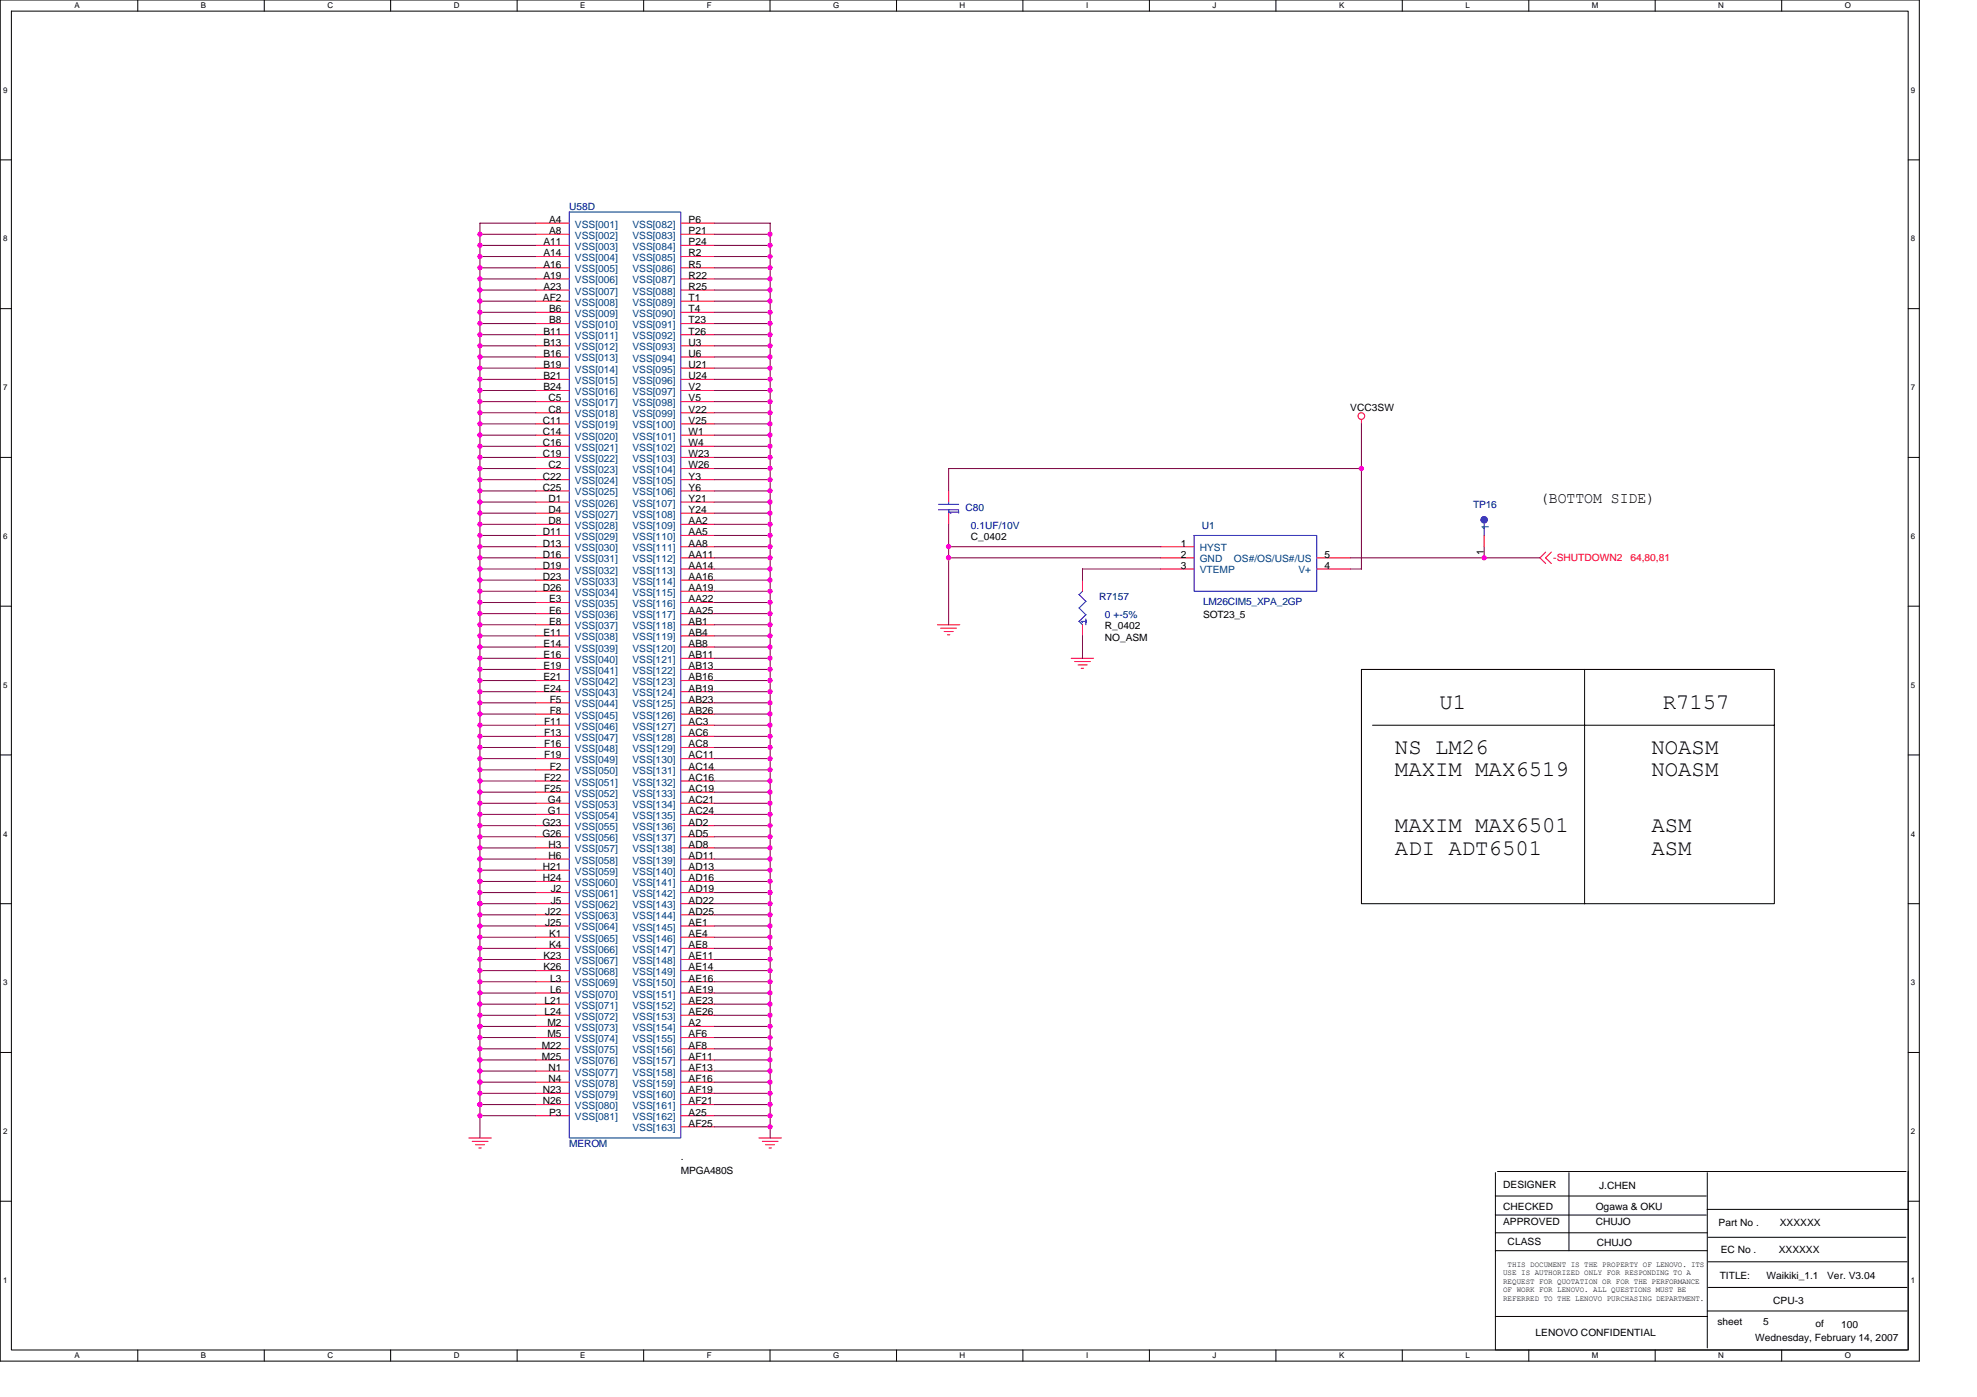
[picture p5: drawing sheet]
<svg xmlns="http://www.w3.org/2000/svg" width="297mm" height="210mm" viewBox="0 0 297 210" stroke-linecap="round" stroke-linejoin="round" font-family="sans-serif">
<path d="M0 0h288.4v204.5h-288.4zM1.7 1.7h285v201.1h-285z" fill="none" stroke="#000" stroke-width=".15"/>
<g fill="#fff">
<path d="M11.2 .2h.8v1.3h-.8z"/>
<path d="M11.2 203h.8v1.4h-.8z"/>
</g>
<path d="M20.7 0v1.7M20.7 202.8v1.7" fill="none" stroke="#000" stroke-width=".15"/>
<g fill="#fff">
<path d="M30.2 .2h.8v1.3h-.8z"/>
<path d="M30.2 203h.8v1.4h-.8z"/>
</g>
<path d="M39.7 0v1.7M39.7 202.8v1.7" fill="none" stroke="#000" stroke-width=".15"/>
<g fill="#fff">
<path d="M49.2 .2h.8v1.3h-.8z"/>
<path d="M49.2 203h.8v1.4h-.8z"/>
</g>
<path d="M58.7 0v1.7M58.7 202.8v1.7" fill="none" stroke="#000" stroke-width=".15"/>
<g fill="#fff">
<path d="M68.2 .2h.8v1.3h-.8z"/>
<path d="M68.2 203h.8v1.4h-.8z"/>
</g>
<path d="M77.7 0v1.7M77.7 202.8v1.7" fill="none" stroke="#000" stroke-width=".15"/>
<g fill="#fff">
<path d="M87.2 .2h.8v1.3h-.8z"/>
<path d="M87.2 203h.8v1.4h-.8z"/>
</g>
<path d="M96.7 0v1.7M96.7 202.8v1.7" fill="none" stroke="#000" stroke-width=".15"/>
<g fill="#fff">
<path d="M106.2 .2h.7v1.3h-.7z"/>
<path d="M106.2 203h.7v1.4h-.7z"/>
</g>
<path d="M115.7 0v1.7M115.7 202.8v1.7" fill="none" stroke="#000" stroke-width=".15"/>
<g fill="#fff">
<path d="M125.2 .2h.9v1.3h-.9z"/>
<path d="M125.2 203h.9v1.4h-.9z"/>
</g>
<path d="M134.7 0v1.7M134.7 202.8v1.7" fill="none" stroke="#000" stroke-width=".15"/>
<g fill="#fff">
<path d="M144.2 .2h.8v1.3h-.8z"/>
<path d="M144.2 203h.8v1.4h-.8z"/>
</g>
<path d="M153.7 0v1.7M153.7 202.8v1.7" fill="none" stroke="#000" stroke-width=".15"/>
<g fill="#fff">
<path d="M163.2 .2h.3v1.3h-.3z"/>
<path d="M163.2 203h.3v1.4h-.3z"/>
</g>
<path d="M172.7 0v1.7M172.7 202.8v1.7" fill="none" stroke="#000" stroke-width=".15"/>
<g fill="#fff">
<path d="M182.2 .2h.6v1.3h-.6z"/>
<path d="M182.2 203h.6v1.4h-.6z"/>
</g>
<path d="M191.7 0v1.7M191.7 202.8v1.7" fill="none" stroke="#000" stroke-width=".15"/>
<g fill="#fff">
<path d="M201.2 .2h.8v1.3h-.8z"/>
<path d="M201.2 203h.8v1.4h-.8z"/>
</g>
<path d="M210.7 0v1.7M210.7 202.8v1.7" fill="none" stroke="#000" stroke-width=".15"/>
<g fill="#fff">
<path d="M220.2 .2h.6v1.3h-.6z"/>
<path d="M220.2 203h.6v1.4h-.6z"/>
</g>
<path d="M229.7 0v1.7M229.7 202.8v1.7" fill="none" stroke="#000" stroke-width=".15"/>
<g fill="#fff">
<path d="M239.2 .2h.9v1.3h-.9z"/>
<path d="M239.2 203h.9v1.4h-.9z"/>
</g>
<path d="M248.7 0v1.7M248.7 202.8v1.7" fill="none" stroke="#000" stroke-width=".15"/>
<g fill="#fff">
<path d="M258.2 .2h.8v1.3h-.8z"/>
<path d="M258.2 203h.8v1.4h-.8z"/>
</g>
<path d="M267.7 0v1.7M267.7 202.8v1.7" fill="none" stroke="#000" stroke-width=".15"/>
<g fill="#fff">
<path d="M277.2 .2h.9v1.3h-.9z"/>
<path d="M277.2 203h.9v1.4h-.9z"/>
<path d="M.5 12.8h.6v1.4h-.6z"/>
<path d="M287.1 12.8h.7v1.4h-.7z"/>
<path d="M.5 35.2h.6v1.3h-.6z"/>
<path d="M287.1 35.2h.7v1.3h-.7z"/>
</g>
<path d="M0 24h1.7M286.7 24h1.7" fill="none" stroke="#000" stroke-width=".15"/>
<g fill="#fff">
<path d="M.5 57.6h.6v1.3h-.6z"/>
<path d="M287.1 57.6h.7v1.3h-.7z"/>
</g>
<path d="M0 46.4h1.7M286.7 46.4h1.7" fill="none" stroke="#000" stroke-width=".15"/>
<g fill="#fff">
<path d="M.5 79.9h.6v1.3h-.6z"/>
<path d="M287.1 79.9h.7v1.3h-.7z"/>
</g>
<path d="M0 68.7h1.7M286.7 68.7h1.7" fill="none" stroke="#000" stroke-width=".15"/>
<g fill="#fff">
<path d="M.5 102.3h.6v1.3h-.6z"/>
<path d="M287.1 102.3h.7v1.3h-.7z"/>
</g>
<path d="M0 91.1h1.7M286.7 91.1h1.7" fill="none" stroke="#000" stroke-width=".15"/>
<g fill="#fff">
<path d="M.5 124.6h.6v1.3h-.6z"/>
<path d="M287.1 124.6h.7v1.3h-.7z"/>
</g>
<path d="M0 113.4h1.7M286.7 113.4h1.7" fill="none" stroke="#000" stroke-width=".15"/>
<g fill="#fff">
<path d="M.5 147h.6v1.3h-.6z"/>
<path d="M287.1 147h.7v1.3h-.7z"/>
</g>
<path d="M0 135.8h1.7M286.7 135.8h1.7" fill="none" stroke="#000" stroke-width=".15"/>
<g fill="#fff">
<path d="M.5 169.3h.6v1.3h-.6z"/>
<path d="M287.1 169.3h.7v1.3h-.7z"/>
</g>
<path d="M0 158.1h1.7M286.7 158.1h1.7" fill="none" stroke="#000" stroke-width=".15"/>
<g fill="#fff">
<path d="M.5 191.7h.6v1.3h-.6z"/>
<path d="M287.1 191.7h.7v1.3h-.7z"/>
</g>
<g fill="none" stroke="#000" stroke-width=".15">
<path d="M204.6 100.6h62v35.2h-62zM206.2 109h60.4M238.1 100.6v35.2M224.7 179.7h31.7M224.7 176.2v26.7M225 176h61.4M235.7 176.2v11.7M256.5 176.2v26.3M286.7 176v26.8M0 180.5h1.7M224.7 182.6h31.7M224.7 185.2h31.8"/>
<path d="M224.7 187.9h31.8M224.7 197.8h31.8M256.5 181.7h30.2M256.5 197h30.1M256.7 189.6h29.8M256.7 185.9h29.7M256.7 193.4h29.8M286.7 180.5h1.7M224.8 202.8h61.7"/>
</g>
<g fill="none" stroke="#f00" stroke-width=".15">
<path d="M80.5 33.5h5M80.5 35.2h5M80.5 36.9h5M80.5 38.5h5M102.3 33.5h5M102.3 35.2h5M102.3 36.9h5M102.3 38.5h5M80.5 40.2h5M80.5 41.9h5M80.5 43.6h5M80.5 45.3h5"/>
<path d="M80.5 46.9h5M80.5 48.6h5M80.5 50.3h5M80.5 52h5M80.5 53.6h5M80.5 55.3h5M80.5 57h5M80.5 58.7h5M102.3 40.2h5M102.3 41.9h5M102.3 43.6h5M102.3 45.3h5"/>
<path d="M102.3 46.9h5M102.3 48.6h5M102.3 50.3h5M102.3 52h5M102.3 53.6h5M102.3 55.3h5M102.3 57h5M102.3 58.7h5M80.5 60.3h5M80.5 62h5M80.5 63.7h5M80.5 65.4h5"/>
<path d="M80.5 67.1h5M80.5 68.7h5M80.5 70.4h5M80.5 72.1h5M80.5 73.8h5M80.5 75.4h5M80.5 77.1h5M80.5 78.8h5M102.3 60.3h5M102.3 62h5M102.3 63.7h5M102.3 65.4h5"/>
<path d="M102.3 67.1h5M102.3 68.7h5M102.3 70.4h5M102.3 72.1h5M102.3 73.8h5M102.3 75.4h5M102.3 77.1h5M102.3 78.8h5M142.5 73.8v1.6M142.5 77.1v1.7M204.6 63v.7M80.5 98.9h5"/>
<path d="M80.5 93.9h5M80.5 80.5h5M80.5 82.1h5M80.5 83.8h5M80.5 85.5h5M80.5 87.2h5M80.5 88.8h5M80.5 90.5h5M80.5 92.2h5M80.5 95.5h5M80.5 97.2h5M102.3 98.9h5"/>
<path d="M102.3 93.9h5M102.3 80.5h5M102.3 82.1h5M102.3 83.8h5M102.3 85.5h5M102.3 87.2h5M102.3 88.8h5M102.3 90.5h5M102.3 92.2h5M102.3 95.5h5M102.3 97.2h5M140.8 93.9h3.4"/>
<path d="M141.3 94.4h2.4M141.9 94.9h1.3M142.3 95.4h.4M160.9 98.9h3.4M161.5 99.4h2.3M162 99.9h1.3M162.6 87.2v1.6M162.6 93.9v1.6M174.4 82.1h5M174.4 83.8h5M174.4 85.5h5M197.8 83.8h5.1"/>
<path d="M197.8 85.5h5.1M223 80.5v1.6M232.2 83l-.8 .8 .8 .9M233.1 83l-.9 .8 .9 .9M80.5 100.6h5M80.5 102.3h5M80.5 103.9h5M80.5 105.6h5M80.5 107.3h5M80.5 109h5M80.5 110.6h5M80.5 112.3h5"/>
<path d="M80.5 114h5M80.5 115.7h5M80.5 117.3h5M80.5 119h5M102.3 100.6h5M102.3 102.3h5M102.3 103.9h5M102.3 105.6h5M102.3 107.3h5M102.3 109h5M102.3 110.6h5M102.3 112.3h5"/>
<path d="M102.3 114h5M102.3 115.7h5M102.3 117.3h5M102.3 119h5M162.5 100.4h.3M80.5 120.7h5M80.5 122.4h5M80.5 124.1h5M80.5 125.7h5M80.5 127.4h5M80.5 129.1h5M80.5 130.7h5"/>
<path d="M80.5 132.4h5M80.5 134.1h5M80.5 135.8h5M80.5 137.5h5M80.5 139.1h5M102.3 120.7h5M102.3 122.4h5M102.3 124.1h5M102.3 125.7h5M102.3 127.4h5M102.3 129.1h5M102.3 130.7h5"/>
<path d="M102.3 132.4h5M102.3 134.1h5M102.3 135.8h5M102.3 137.5h5M102.3 139.1h5M80.5 144.2h5M80.5 140.8h5M80.5 142.5h5M80.5 145.8h5M80.5 147.5h5M80.5 149.2h5M80.5 150.9h5"/>
<path d="M80.5 152.5h5M80.5 154.2h5M80.5 155.9h5M80.5 157.6h5M80.5 159.3h5M102.3 144.2h5M102.3 140.8h5M102.3 142.5h5M102.3 145.8h5M102.3 147.5h5M102.3 149.2h5M102.3 150.9h5"/>
<path d="M102.3 152.5h5M102.3 154.2h5M102.3 155.9h5M102.3 157.6h5M102.3 159.3h5M70.4 171h3.4M70.9 171.5h2.4M71.4 172h1.4M71.9 172.5h.4M80.5 160.9h5M80.5 162.6h5M80.5 164.3h5"/>
<path d="M80.5 166h5M80.5 167.6h5M102.3 160.9h5M102.3 162.6h5M102.3 164.3h5M102.3 166h5M102.3 167.6h5M102.3 169.3h5M114 171h3.4M114.5 171.5h2.4M115 172h1.4M115.5 172.5h.4"/>
<circle cx="204.5" cy="62.5" r=".5"/>
</g>
<g fill="none" stroke="#00f" stroke-width=".15">
<path d="M85.5 31.9h16.8v139.1h-16.8zM141 75.8h3M141 76.6h3M142.5 76.9h1.5M142.5 75.4v.4M142.5 76.6v.5M142.5 76.9l.4 .2M144 76.8v.3M223 78.8v1.7M162.1 89.3l1 1.1M162.1 93.3l.5 .6M162.7 88.8l-.6 .5"/>
<path d="M163.1 93.4h-.6l.2 .2M163.1 93v.9M163.2 92.4l-1.1 1M163.2 90.3l-1.1 1 1 1.1M179.4 80.5h18.4v8.3h-18.4z"/>
</g>
<circle cx="223" cy="78.1" r=".49" fill="#00f" stroke="#00f" stroke-width=".15"/>
<g fill="none" stroke="#800040" stroke-width=".15">
<path d="M72.1 36.9h8.4M72.1 35.2h8.4M72.1 38.5h8.4M80.5 33.5h-8.4v137.5M107.3 33.5h8.4v137.5M107.3 36.9h8.4M107.3 35.2h8.4M107.3 38.5h8.4M72.1 53.6h8.4M72.1 52h8.4M72.1 58.7h8.4M72.1 50.3h8.4"/>
<path d="M72.1 40.2h8.4M72.1 43.6h8.4M72.1 41.9h8.4M72.1 45.3h8.4M72.1 46.9h8.4M72.1 55.3h8.4M72.1 48.6h8.4M72.1 57h8.4M107.3 53.6h8.4M107.3 52h8.4M107.3 58.7h8.4M107.3 50.3h8.4"/>
<path d="M107.3 40.2h8.4M107.3 43.6h8.4M107.3 41.9h8.4M107.3 45.3h8.4M107.3 46.9h8.4M107.3 55.3h8.4M107.3 48.6h8.4M107.3 57h8.4M72.1 65.4h8.4M72.1 68.7h8.4M72.1 77.1h8.4M72.1 70.4h8.4"/>
<path d="M72.1 63.7h8.4M72.1 60.3h8.4M72.1 62h8.4M72.1 73.8h8.4M72.1 72.1h8.4M72.1 78.8h8.4M72.1 67.1h8.4M72.1 75.4h8.4M107.3 65.4h8.4M107.3 68.7h8.4M107.3 77.1h8.4M107.3 70.4h8.4"/>
<path d="M107.3 63.7h8.4M107.3 60.3h8.4M107.3 62h8.4M107.3 73.8h8.4M107.3 72.1h8.4M107.3 78.8h8.4M107.3 67.1h8.4M107.3 75.4h8.4M142.5 78.8v15.1M204.6 63.7v21.8M204.6 70.4h-62.1v3.4M72.1 93.9h8.4"/>
<path d="M72.1 92.2h8.4M72.1 85.5h8.4M72.1 98.9h8.4M72.1 95.5h8.4M72.1 88.8h8.4M72.1 97.2h8.4M72.1 90.5h8.4M72.1 87.2h8.4M72.1 80.5h8.4M72.1 82.1h8.4M72.1 83.8h8.4M107.3 93.9h8.4"/>
<path d="M107.3 92.2h8.4M107.3 85.5h8.4M107.3 98.9h8.4M107.3 95.5h8.4M107.3 88.8h8.4M107.3 97.2h8.4M107.3 90.5h8.4M107.3 87.2h8.4M107.3 80.5h8.4M107.3 82.1h8.4M107.3 83.8h8.4M142.5 82.1h31.9"/>
<path d="M142.5 83.8h31.9M162.6 85.5h11.8M162.6 85.5v1.7M162.6 95.5v3.4M202.9 85.5h1.7M202.9 83.8h28.5M223 82.1v1.7M72.1 100.6h8.4M72.1 119h8.4M72.1 103.9h8.4M72.1 112.3h8.4M72.1 102.3h8.4"/>
<path d="M72.1 109h8.4M72.1 110.6h8.4M72.1 114h8.4M72.1 105.6h8.4M72.1 107.3h8.4M72.1 117.3h8.4M72.1 115.7h8.4M107.3 100.6h8.4M107.3 119h8.4M107.3 103.9h8.4M107.3 112.3h8.4M107.3 102.3h8.4"/>
<path d="M107.3 109h8.4M107.3 110.6h8.4M107.3 114h8.4M107.3 105.6h8.4M107.3 107.3h8.4M107.3 117.3h8.4M107.3 115.7h8.4M72.1 137.5h8.4M72.1 120.7h8.4M72.1 134.1h8.4M72.1 129.1h8.4M72.1 139.1h8.4"/>
<path d="M72.1 132.4h8.4M72.1 130.7h8.4M72.1 127.4h8.4M72.1 125.7h8.4M72.1 124.1h8.4M72.1 135.8h8.4M72.1 122.4h8.4M107.3 137.5h8.4M107.3 120.7h8.4M107.3 134.1h8.4M107.3 129.1h8.4M107.3 139.1h8.4"/>
<path d="M107.3 132.4h8.4M107.3 130.7h8.4M107.3 127.4h8.4M107.3 125.7h8.4M107.3 124.1h8.4M107.3 135.8h8.4M107.3 122.4h8.4M72.1 147.5h8.4M72.1 152.5h8.4M72.1 157.6h8.4M72.1 142.5h8.4M72.1 149.2h8.4"/>
<path d="M72.1 155.9h8.4M72.1 140.8h8.4M72.1 144.2h8.4M72.1 145.8h8.4M72.1 150.9h8.4M72.1 159.3h8.4M72.1 154.2h8.4M107.3 147.5h8.4M107.3 152.5h8.4M107.3 157.6h8.4M107.3 142.5h8.4M107.3 149.2h8.4"/>
<path d="M107.3 155.9h8.4M107.3 140.8h8.4M107.3 144.2h8.4M107.3 145.8h8.4M107.3 150.9h8.4M107.3 159.3h8.4M107.3 154.2h8.4M72.1 166h8.4M72.1 160.9h8.4M72.1 162.6h8.4M72.1 167.6h8.4M72.1 164.3h8.4"/>
<path d="M107.3 166h8.4M107.3 160.9h8.4M107.3 162.6h8.4M107.3 167.6h8.4M107.3 164.3h8.4M107.3 169.3h8.4"/>
</g>
<g fill="#f0f" stroke="#f0f" stroke-width=".15">
<circle cx="115.7" cy="98.9" r=".32"/>
<circle cx="72.1" cy="102.2" r=".32"/>
<circle cx="115.7" cy="147.5" r=".32"/>
<circle cx="115.7" cy="110.6" r=".32"/>
<circle cx="72.1" cy="58.7" r=".32"/>
<circle cx="72.1" cy="105.6" r=".32"/>
<circle cx="72.1" cy="150.9" r=".32"/>
<circle cx="72.1" cy="110.6" r=".32"/>
<circle cx="72.1" cy="107.3" r=".32"/>
<circle cx="72.1" cy="139.1" r=".32"/>
<circle cx="72.1" cy="124" r=".32"/>
<circle cx="115.7" cy="107.3" r=".32"/>
<circle cx="72.1" cy="145.8" r=".32"/>
<circle cx="72.1" cy="78.8" r=".32"/>
<circle cx="72.1" cy="60.3" r=".32"/>
<circle cx="72.1" cy="97.2" r=".32"/>
<circle cx="115.7" cy="45.2" r=".32"/>
<circle cx="115.7" cy="52" r=".32"/>
<circle cx="115.7" cy="63.7" r=".32"/>
<circle cx="115.7" cy="120.7" r=".32"/>
<circle cx="115.7" cy="142.5" r=".32"/>
<circle cx="72.1" cy="134.1" r=".32"/>
<circle cx="115.7" cy="85.5" r=".32"/>
<circle cx="72.1" cy="164.3" r=".32"/>
<circle cx="72.1" cy="165.9" r=".32"/>
<circle cx="115.7" cy="112.3" r=".32"/>
<circle cx="72.1" cy="93.9" r=".32"/>
<circle cx="115.7" cy="43.6" r=".32"/>
<circle cx="72.1" cy="130.7" r=".32"/>
<circle cx="72.1" cy="75.4" r=".32"/>
<circle cx="72.1" cy="43.6" r=".32"/>
<circle cx="72.1" cy="83.8" r=".32"/>
<circle cx="115.7" cy="132.4" r=".32"/>
<circle cx="72.1" cy="50.3" r=".32"/>
<circle cx="72.1" cy="132.4" r=".32"/>
<circle cx="115.7" cy="102.2" r=".32"/>
<circle cx="72.1" cy="70.4" r=".32"/>
<circle cx="115.7" cy="149.2" r=".32"/>
<circle cx="115.7" cy="119" r=".32"/>
<circle cx="72.1" cy="149.2" r=".32"/>
<circle cx="115.7" cy="50.3" r=".32"/>
<circle cx="115.7" cy="130.7" r=".32"/>
<circle cx="115.7" cy="93.9" r=".32"/>
<circle cx="115.7" cy="154.2" r=".32"/>
<circle cx="115.7" cy="167.6" r=".32"/>
<circle cx="72.1" cy="103.9" r=".32"/>
<circle cx="115.7" cy="90.5" r=".32"/>
<circle cx="115.7" cy="127.4" r=".32"/>
<circle cx="72.1" cy="167.6" r=".32"/>
<circle cx="115.7" cy="92.2" r=".32"/>
<circle cx="72.1" cy="135.8" r=".32"/>
<circle cx="72.1" cy="92.2" r=".32"/>
<circle cx="72.1" cy="100.6" r=".32"/>
<circle cx="115.7" cy="72.1" r=".32"/>
<circle cx="72.1" cy="112.3" r=".32"/>
<circle cx="115.7" cy="70.4" r=".32"/>
<circle cx="115.7" cy="105.6" r=".32"/>
<circle cx="72.1" cy="115.7" r=".32"/>
<circle cx="72.1" cy="35.2" r=".32"/>
<circle cx="115.7" cy="73.7" r=".32"/>
<circle cx="72.1" cy="162.6" r=".32"/>
<circle cx="72.1" cy="109" r=".32"/>
<circle cx="72.1" cy="48.6" r=".32"/>
<circle cx="72.1" cy="63.7" r=".32"/>
<circle cx="72.1" cy="53.6" r=".32"/>
<circle cx="72.1" cy="147.5" r=".32"/>
<circle cx="115.7" cy="139.1" r=".32"/>
<circle cx="115.7" cy="155.9" r=".32"/>
<circle cx="115.7" cy="55.3" r=".32"/>
<circle cx="115.7" cy="124" r=".32"/>
<circle cx="115.7" cy="68.7" r=".32"/>
<circle cx="115.7" cy="160.9" r=".32"/>
<circle cx="115.7" cy="157.6" r=".32"/>
<circle cx="72.1" cy="80.5" r=".32"/>
<circle cx="115.7" cy="46.9" r=".32"/>
<circle cx="115.7" cy="48.6" r=".32"/>
<circle cx="72.1" cy="119" r=".32"/>
<circle cx="115.7" cy="150.9" r=".32"/>
<circle cx="72.1" cy="68.7" r=".32"/>
<circle cx="72.1" cy="117.3" r=".32"/>
<circle cx="72.1" cy="114" r=".32"/>
<circle cx="115.7" cy="58.7" r=".32"/>
<circle cx="72.1" cy="152.5" r=".32"/>
<circle cx="72.1" cy="73.7" r=".32"/>
<circle cx="72.1" cy="157.6" r=".32"/>
<circle cx="115.7" cy="152.5" r=".32"/>
<circle cx="72.1" cy="52" r=".32"/>
<circle cx="115.7" cy="62" r=".32"/>
<circle cx="72.1" cy="77.1" r=".32"/>
<circle cx="72.1" cy="137.4" r=".32"/>
<circle cx="72.1" cy="144.2" r=".32"/>
<circle cx="115.7" cy="137.4" r=".32"/>
<circle cx="115.7" cy="162.6" r=".32"/>
<circle cx="115.7" cy="87.2" r=".32"/>
<circle cx="115.7" cy="36.9" r=".32"/>
<circle cx="115.7" cy="78.8" r=".32"/>
<circle cx="115.7" cy="164.3" r=".32"/>
<circle cx="115.7" cy="97.2" r=".32"/>
<circle cx="115.7" cy="57" r=".32"/>
<circle cx="115.7" cy="144.2" r=".32"/>
<circle cx="72.1" cy="82.1" r=".32"/>
<circle cx="72.1" cy="120.7" r=".32"/>
<circle cx="115.7" cy="67" r=".32"/>
<circle cx="72.1" cy="88.8" r=".32"/>
<circle cx="72.1" cy="122.4" r=".32"/>
<circle cx="115.7" cy="53.6" r=".32"/>
<circle cx="115.7" cy="145.8" r=".32"/>
<circle cx="115.7" cy="125.7" r=".32"/>
<circle cx="115.7" cy="80.5" r=".32"/>
<circle cx="115.7" cy="41.9" r=".32"/>
<circle cx="115.7" cy="88.8" r=".32"/>
<circle cx="115.7" cy="134.1" r=".32"/>
<circle cx="72.1" cy="46.9" r=".32"/>
<circle cx="72.1" cy="65.4" r=".32"/>
<circle cx="115.7" cy="129.1" r=".32"/>
<circle cx="72.1" cy="125.7" r=".32"/>
<circle cx="72.1" cy="127.4" r=".32"/>
<circle cx="115.7" cy="103.9" r=".32"/>
<circle cx="115.7" cy="83.8" r=".32"/>
<circle cx="72.1" cy="55.3" r=".32"/>
<circle cx="115.7" cy="77.1" r=".32"/>
<circle cx="115.7" cy="100.6" r=".32"/>
<circle cx="115.7" cy="75.4" r=".32"/>
<circle cx="115.7" cy="95.5" r=".32"/>
<circle cx="72.1" cy="87.2" r=".32"/>
<circle cx="72.1" cy="57" r=".32"/>
<circle cx="72.1" cy="67" r=".32"/>
<circle cx="115.7" cy="82.1" r=".32"/>
<circle cx="115.7" cy="165.9" r=".32"/>
<circle cx="72.1" cy="38.5" r=".32"/>
<circle cx="72.1" cy="72.1" r=".32"/>
<circle cx="72.1" cy="159.2" r=".32"/>
<circle cx="115.7" cy="135.8" r=".32"/>
<circle cx="115.7" cy="115.7" r=".32"/>
<circle cx="72.1" cy="154.2" r=".32"/>
<circle cx="115.7" cy="169.3" r=".32"/>
<circle cx="72.1" cy="62" r=".32"/>
<circle cx="72.1" cy="45.2" r=".32"/>
<circle cx="72.1" cy="95.5" r=".32"/>
<circle cx="72.1" cy="160.9" r=".32"/>
<circle cx="72.1" cy="98.9" r=".32"/>
<circle cx="72.1" cy="36.9" r=".32"/>
<circle cx="115.7" cy="109" r=".32"/>
<circle cx="115.7" cy="117.3" r=".32"/>
<circle cx="115.7" cy="40.2" r=".32"/>
<circle cx="72.1" cy="90.5" r=".32"/>
<circle cx="115.7" cy="122.4" r=".32"/>
<circle cx="115.7" cy="140.8" r=".32"/>
<circle cx="72.1" cy="155.9" r=".32"/>
<circle cx="72.1" cy="85.5" r=".32"/>
<circle cx="115.7" cy="35.2" r=".32"/>
<circle cx="72.1" cy="129.1" r=".32"/>
<circle cx="115.7" cy="159.2" r=".32"/>
<circle cx="115.7" cy="65.4" r=".32"/>
<circle cx="72.1" cy="142.5" r=".32"/>
<circle cx="72.1" cy="140.8" r=".32"/>
<circle cx="115.7" cy="60.3" r=".32"/>
<circle cx="72.1" cy="40.2" r=".32"/>
<circle cx="115.7" cy="114" r=".32"/>
<circle cx="115.7" cy="38.5" r=".32"/>
<circle cx="72.1" cy="41.9" r=".32"/>
<circle cx="142.5" cy="83.8" r=".33"/>
<circle cx="142.5" cy="82.1" r=".33"/>
<circle cx="204.5" cy="70.4" r=".33"/>
<circle cx="223" cy="83.8" r=".32"/>
</g>
<g font-size="3.3">
<text x="216.3" y="106.6">U1</text>
<text x="249.8" y="106.6">R7157</text>
<text x="209.6" y="113.3">NS LM26</text>
<text x="248.1" y="113.3">NOASM</text>
<text x="209.6" y="116.6">MAXIM MAX6519</text>
<text x="248.1" y="116.6">NOASM</text>
<text x="209.6" y="125">MAXIM MAX6501</text>
<text x="248.1" y="125">ASM</text>
<text x="209.6" y="128.4">ADI ADT6501</text>
<text x="248.1" y="128.4">ASM</text>
</g>
<text font-size="2.3" x="231.4" y="75.6">(BOTTOM SIDE)</text>
<g font-size="1.5">
<text x="82.5" y="35.2">A8</text>
<text x="82.5" y="33.5">A4</text>
<text x="103.5" y="33.5">P6</text>
<text x="103.5" y="35.2">P21</text>
<text x="81.7" y="36.9">A11</text>
<text x="81.7" y="38.5">A14</text>
<text x="81.7" y="40.2">A16</text>
<text x="81.7" y="41.9">A19</text>
<text x="103.5" y="36.9">P24</text>
<text x="103.5" y="38.5">R2</text>
<text x="103.5" y="40.2">R5</text>
<text x="103.5" y="41.9">R22</text>
<text x="81.6" y="45.2">AF2</text>
<text x="81.7" y="43.6">A23</text>
<text x="82.5" y="46.9">B6</text>
<text x="103.5" y="43.6">R25</text>
<text x="103.5" y="45.2">T1</text>
<text x="103.5" y="46.9">T4</text>
<text x="81.7" y="50.3">B11</text>
<text x="81.7" y="51.9">B13</text>
<text x="81.7" y="53.6">B16</text>
<text x="82.5" y="48.6">B8</text>
<text x="103.5" y="48.6">T23</text>
<text x="103.5" y="50.3">T26</text>
<text x="103.5" y="51.9">U3</text>
<text x="103.5" y="53.6">U6</text>
<text x="81.7" y="55.3">B19</text>
<text x="81.7" y="57">B21</text>
<text x="81.7" y="58.7">B24</text>
<text x="103.5" y="55.3">U21</text>
<text x="103.5" y="57">U24</text>
<text x="103.5" y="58.7">V2</text>
<text x="81.6" y="63.7">C11</text>
<text x="81.6" y="65.4">C14</text>
<text x="82.4" y="60.3">C5</text>
<text x="82.4" y="62">C8</text>
<text x="103.5" y="60.3">V5</text>
<text x="103.5" y="62">V22</text>
<text x="103.5" y="63.7">V25</text>
<text x="103.5" y="65.4">W1</text>
<text x="202.9" y="61.7">VCC3SW</text>
<text x="81.6" y="67">C16</text>
<text x="81.6" y="68.7">C19</text>
<text x="82.4" y="70.4">C2</text>
<text x="103.5" y="67">W4</text>
<text x="103.5" y="68.7">W23</text>
<text x="103.5" y="70.4">W26</text>
<text x="81.6" y="72.1">C22</text>
<text x="81.6" y="73.7">C25</text>
<text x="82.4" y="75.4">D1</text>
<text x="82.4" y="77.1">D4</text>
<text x="103.5" y="72.1">Y3</text>
<text x="103.5" y="75.4">Y21</text>
<text x="103.5" y="77.1">Y24</text>
<text x="103.5" y="73.7">Y6</text>
<text x="81.6" y="80.4">D11</text>
<text x="81.6" y="82.1">D13</text>
<text x="81.6" y="83.8">D16</text>
<text x="82.4" y="78.8">D8</text>
<text x="103.5" y="78.8">AA2</text>
<text x="103.5" y="80.4">AA5</text>
<text x="103.5" y="82.1">AA8</text>
<text x="103.5" y="83.8">AA11</text>
<text x="145.9" y="81.2">C_0402</text>
<text x="177.4" y="82.1">1</text>
<text x="177.4" y="83.8">2</text>
<text x="199" y="83.8">5</text>
<text x="223" y="83.4" transform="rotate(-90 223 83.4)">1</text>
<text x="81.6" y="85.5">D19</text>
<text x="81.6" y="87.1">D23</text>
<text x="81.6" y="88.8">D26</text>
<text x="103.5" y="85.5">AA14</text>
<text x="103.5" y="87.1">AA16</text>
<text x="103.5" y="88.8">AA19</text>
<text x="177.4" y="85.5">3</text>
<text x="199" y="85.5">4</text>
<text x="81.7" y="95.5">E11</text>
<text x="82.5" y="90.5">E3</text>
<text x="82.5" y="92.2">E6</text>
<text x="82.5" y="93.9">E8</text>
<text x="103.5" y="90.5">AA22</text>
<text x="103.5" y="92.2">AA25</text>
<text x="103.5" y="93.9">AB1</text>
<text x="103.5" y="95.5">AB4</text>
<text x="166" y="94.6">R_0402</text>
<text x="180.8" y="92.9">SOT23_5</text>
<text x="81.7" y="97.2">E14</text>
<text x="81.7" y="98.9">E16</text>
<text x="81.7" y="100.6">E19</text>
<text x="103.5" y="97.2">AB8</text>
<text x="103.5" y="98.9">AB11</text>
<text x="103.5" y="100.6">AB13</text>
<text x="166" y="96.2">NO_ASM</text>
<text x="81.7" y="102.2">E21</text>
<text x="81.7" y="103.9">E24</text>
<text x="82.6" y="105.6">F5</text>
<text x="82.6" y="107.3">F8</text>
<text x="103.5" y="102.2">AB16</text>
<text x="103.5" y="103.9">AB19</text>
<text x="103.5" y="105.6">AB23</text>
<text x="103.5" y="107.3">AB26</text>
<text x="81.7" y="108.9">F11</text>
<text x="81.7" y="110.6">F13</text>
<text x="81.7" y="112.3">F16</text>
<text x="81.7" y="114">F19</text>
<text x="103.5" y="108.9">AC3</text>
<text x="103.5" y="110.6">AC6</text>
<text x="103.5" y="112.3">AC8</text>
<text x="103.5" y="114">AC11</text>
<text x="81.7" y="117.3">F22</text>
<text x="81.7" y="119">F25</text>
<text x="82.6" y="115.7">F2</text>
<text x="103.5" y="115.7">AC14</text>
<text x="103.5" y="117.3">AC16</text>
<text x="103.5" y="119">AC19</text>
<text x="81.5" y="124">G23</text>
<text x="81.5" y="125.7">G26</text>
<text x="82.3" y="120.7">G4</text>
<text x="82.3" y="122.3">G1</text>
<text x="103.5" y="120.7">AC21</text>
<text x="103.5" y="122.3">AC24</text>
<text x="103.5" y="124">AD2</text>
<text x="103.5" y="125.7">AD5</text>
<text x="81.6" y="130.7">H21</text>
<text x="82.4" y="127.4">H3</text>
<text x="82.4" y="129.1">H6</text>
<text x="103.5" y="127.4">AD8</text>
<text x="103.5" y="129.1">AD11</text>
<text x="103.5" y="130.7">AD13</text>
<text x="81.6" y="132.4">H24</text>
<text x="81.9" y="137.4">J22</text>
<text x="82.8" y="134.1">J2</text>
<text x="82.8" y="135.8">J5</text>
<text x="103.5" y="132.4">AD16</text>
<text x="103.5" y="134.1">AD19</text>
<text x="103.5" y="135.8">AD22</text>
<text x="103.5" y="137.4">AD25</text>
<text x="81.9" y="139.1">J25</text>
<text x="82.5" y="140.8">K1</text>
<text x="82.5" y="142.5">K4</text>
<text x="103.5" y="139.1">AE1</text>
<text x="103.5" y="140.8">AE4</text>
<text x="103.5" y="142.5">AE8</text>
<text x="81.7" y="144.1">K23</text>
<text x="81.7" y="145.8">K26</text>
<text x="82.7" y="147.5">L3</text>
<text x="82.7" y="149.2">L6</text>
<text x="103.5" y="144.1">AE11</text>
<text x="103.5" y="149.2">AE19</text>
<text x="103.5" y="145.8">AE14</text>
<text x="103.5" y="147.5">AE16</text>
<text x="81.8" y="150.9">L21</text>
<text x="81.8" y="152.5">L24</text>
<text x="82.3" y="154.2">M2</text>
<text x="82.3" y="155.9">M5</text>
<text x="103.5" y="155.9">AF6</text>
<text x="103.5" y="154.2">A2</text>
<text x="103.5" y="152.5">AE26</text>
<text x="103.5" y="150.9">AE23</text>
<text x="81.4" y="157.6">M22</text>
<text x="81.4" y="159.2">M25</text>
<text x="82.4" y="160.9">N1</text>
<text x="103.5" y="160.9">AF13</text>
<text x="103.5" y="159.2">AF11</text>
<text x="103.5" y="157.6">AF8</text>
<text x="81.6" y="164.3">N23</text>
<text x="81.6" y="165.9">N26</text>
<text x="82.4" y="162.6">N4</text>
<text x="82.5" y="167.6">P3</text>
<text x="103.5" y="167.6">A25</text>
<text x="103.5" y="165.9">AF21</text>
<text x="103.5" y="164.3">AF19</text>
<text x="103.5" y="162.6">AF16</text>
<text x="103.5" y="169.3">AF25</text>
<text x="102.3" y="174.3">.</text>
<text x="102.3" y="176.4">MPGA480S</text>
<text x="225.8" y="178.5">DESIGNER</text>
<text x="240.3" y="178.7">J.CHEN</text>
<text x="225.8" y="181.7">CHECKED</text>
<text x="225.8" y="184.1">APPROVED</text>
<text x="239.8" y="181.7">Ogawa &amp; OKU</text>
<text x="239.8" y="184.1">CHUJO</text>
<text x="258.2" y="184.3">Part No .</text>
<text x="267.4" y="184.3">XXXXXX</text>
<text x="226.5" y="187.1">CLASS</text>
<text x="239.9" y="187.3">CHUJO</text>
<text x="258.5" y="188.3">EC No .</text>
<text x="267.2" y="188.3">XXXXXX</text>
<text x="258.4" y="192.1">TITLE:</text>
<text x="265.4" y="192.1">Waikiki_1.1</text>
<text x="266.4" y="196">CPU-3</text>
<text x="274.5" y="192.1">Ver. V3.04</text>
<text x="230.7" y="200.7">LENOVO CONFIDENTIAL</text>
<text x="258" y="199.2">sheet</text>
<text x="263.7" y="201.5">Wednesday, February 14, 2007</text>
<text x="264.9" y="199.2">5</text>
<text x="272.8" y="199.3">of</text>
<text x="276.6" y="199.5">100</text>
</g>
<g font-size="1.5" fill="#000080">
<text x="85.5" y="31.5">U58D</text>
<text x="145.1" y="76.8">C80</text>
<text x="221.3" y="76.3">TP16</text>
<text x="145.9" y="79.5">0.1UF/10V</text>
<text x="180.6" y="79.5">U1</text>
<text x="165.2" y="90.2">R7157</text>
<text x="166" y="92.9">0 +-5%</text>
<text x="180.8" y="90.9">LM26CIM5_XPA_2GP</text>
<text x="85.5" y="172.3">MEROM</text>
</g>
<g font-size="1.5" fill="#004080">
<text x="86.4" y="35.9">VSS[002]</text>
<text x="86.4" y="34.2">VSS[001]</text>
<text x="95" y="34.2">VSS[082]</text>
<text x="95" y="35.9">VSS[083]</text>
<text x="86.4" y="37.5">VSS[003]</text>
<text x="86.4" y="39.2">VSS[004]</text>
<text x="86.4" y="40.9">VSS[005]</text>
<text x="95" y="37.6">VSS[084]</text>
<text x="95" y="39.2">VSS[085]</text>
<text x="95" y="40.9">VSS[086]</text>
<text x="86.4" y="42.6">VSS[006]</text>
<text x="86.4" y="44.3">VSS[007]</text>
<text x="86.4" y="45.9">VSS[008]</text>
<text x="86.4" y="47.6">VSS[009]</text>
<text x="95" y="42.6">VSS[087]</text>
<text x="95" y="44.3">VSS[088]</text>
<text x="95" y="45.9">VSS[089]</text>
<text x="95" y="47.6">VSS[090]</text>
<text x="86.4" y="49.3">VSS[010]</text>
<text x="86.4" y="51">VSS[011]</text>
<text x="86.4" y="52.6">VSS[012]</text>
<text x="95" y="49.3">VSS[091]</text>
<text x="95" y="51">VSS[092]</text>
<text x="95" y="52.6">VSS[093]</text>
<text x="86.4" y="54.3">VSS[013]</text>
<text x="86.4" y="56">VSS[014]</text>
<text x="86.4" y="57.7">VSS[015]</text>
<text x="86.4" y="59.4">VSS[016]</text>
<text x="95" y="54.3">VSS[094]</text>
<text x="95" y="56">VSS[095]</text>
<text x="95" y="57.7">VSS[096]</text>
<text x="95" y="59.4">VSS[097]</text>
<text x="86.4" y="61">VSS[017]</text>
<text x="86.4" y="62.7">VSS[018]</text>
<text x="86.4" y="64.4">VSS[019]</text>
<text x="95" y="61">VSS[098]</text>
<text x="95" y="62.7">VSS[099]</text>
<text x="95" y="64.4">VSS[100]</text>
<text x="86.4" y="66.1">VSS[020]</text>
<text x="86.4" y="67.7">VSS[021]</text>
<text x="86.4" y="69.4">VSS[022]</text>
<text x="86.4" y="71.1">VSS[023]</text>
<text x="95" y="66.1">VSS[101]</text>
<text x="95" y="67.7">VSS[102]</text>
<text x="95" y="69.4">VSS[103]</text>
<text x="95" y="71.1">VSS[104]</text>
<text x="86.4" y="72.8">VSS[024]</text>
<text x="86.4" y="74.4">VSS[025]</text>
<text x="86.4" y="76.1">VSS[026]</text>
<text x="86.4" y="77.8">VSS[027]</text>
<text x="95" y="72.8">VSS[105]</text>
<text x="95" y="76.1">VSS[107]</text>
<text x="95" y="77.8">VSS[108]</text>
<text x="95" y="74.4">VSS[106]</text>
<text x="86.4" y="79.5">VSS[028]</text>
<text x="86.4" y="81.1">VSS[029]</text>
<text x="86.4" y="82.8">VSS[030]</text>
<text x="95" y="79.5">VSS[109]</text>
<text x="95" y="81.1">VSS[110]</text>
<text x="95" y="82.8">VSS[111]</text>
<text x="180.3" y="82.8">HYST</text>
<text x="223.7" y="79.6" transform="rotate(-90 223.7 79.6)">1</text>
<text x="86.4" y="84.5">VSS[031]</text>
<text x="86.4" y="86.2">VSS[032]</text>
<text x="86.4" y="87.8">VSS[033]</text>
<text x="86.4" y="89.5">VSS[034]</text>
<text x="95" y="84.5">VSS[112]</text>
<text x="95" y="86.2">VSS[113]</text>
<text x="95" y="87.8">VSS[114]</text>
<text x="95" y="89.5">VSS[115]</text>
<text x="180.3" y="84.5">GND</text>
<text x="180.3" y="86.2">VTEMP</text>
<text x="185.4" y="84.5">OS#/OS/US#/US</text>
<text x="195.1" y="86.2">V+</text>
<text x="86.4" y="91.2">VSS[035]</text>
<text x="86.4" y="92.9">VSS[036]</text>
<text x="86.4" y="94.6">VSS[037]</text>
<text x="95" y="91.2">VSS[116]</text>
<text x="95" y="92.9">VSS[117]</text>
<text x="95" y="94.6">VSS[118]</text>
<text x="86.4" y="96.2">VSS[038]</text>
<text x="86.4" y="97.9">VSS[039]</text>
<text x="86.4" y="99.6">VSS[040]</text>
<text x="86.4" y="101.3">VSS[041]</text>
<text x="95" y="96.2">VSS[119]</text>
<text x="95" y="97.9">VSS[120]</text>
<text x="95" y="99.6">VSS[121]</text>
<text x="95" y="101.3">VSS[122]</text>
<text x="86.4" y="102.9">VSS[042]</text>
<text x="86.4" y="104.6">VSS[043]</text>
<text x="86.4" y="106.3">VSS[044]</text>
<text x="86.4" y="108">VSS[045]</text>
<text x="95" y="102.9">VSS[123]</text>
<text x="95" y="104.6">VSS[124]</text>
<text x="95" y="106.3">VSS[125]</text>
<text x="95" y="108">VSS[126]</text>
<text x="86.4" y="109.6">VSS[046]</text>
<text x="86.4" y="111.3">VSS[047]</text>
<text x="86.4" y="113">VSS[048]</text>
<text x="95" y="109.6">VSS[127]</text>
<text x="95" y="111.3">VSS[128]</text>
<text x="95" y="113">VSS[129]</text>
<text x="86.4" y="114.7">VSS[049]</text>
<text x="86.4" y="116.4">VSS[050]</text>
<text x="86.4" y="118">VSS[051]</text>
<text x="86.4" y="119.7">VSS[052]</text>
<text x="95" y="114.7">VSS[130]</text>
<text x="95" y="116.4">VSS[131]</text>
<text x="95" y="118">VSS[132]</text>
<text x="95" y="119.7">VSS[133]</text>
<text x="86.4" y="121.4">VSS[053]</text>
<text x="86.4" y="123">VSS[054]</text>
<text x="86.4" y="124.7">VSS[055]</text>
<text x="95" y="121.4">VSS[134]</text>
<text x="95" y="123">VSS[135]</text>
<text x="95" y="124.7">VSS[136]</text>
<text x="86.4" y="126.4">VSS[056]</text>
<text x="86.4" y="128.1">VSS[057]</text>
<text x="86.4" y="129.8">VSS[058]</text>
<text x="86.4" y="131.4">VSS[059]</text>
<text x="95" y="126.4">VSS[137]</text>
<text x="95" y="128.1">VSS[138]</text>
<text x="95" y="129.8">VSS[139]</text>
<text x="95" y="131.4">VSS[140]</text>
<text x="86.4" y="133.1">VSS[060]</text>
<text x="86.4" y="134.8">VSS[061]</text>
<text x="86.4" y="136.5">VSS[062]</text>
<text x="95" y="133.1">VSS[141]</text>
<text x="95" y="134.8">VSS[142]</text>
<text x="95" y="136.5">VSS[143]</text>
<text x="86.4" y="138.1">VSS[063]</text>
<text x="86.4" y="139.8">VSS[064]</text>
<text x="86.4" y="141.5">VSS[065]</text>
<text x="86.4" y="143.2">VSS[066]</text>
<text x="95" y="138.1">VSS[144]</text>
<text x="95" y="139.8">VSS[145]</text>
<text x="95" y="141.5">VSS[146]</text>
<text x="95" y="143.2">VSS[147]</text>
<text x="86.4" y="144.8">VSS[067]</text>
<text x="86.4" y="146.5">VSS[068]</text>
<text x="86.4" y="148.2">VSS[069]</text>
<text x="86.4" y="149.9">VSS[070]</text>
<text x="95" y="144.8">VSS[148]</text>
<text x="95" y="149.9">VSS[151]</text>
<text x="95" y="146.5">VSS[149]</text>
<text x="95" y="148.2">VSS[150]</text>
<text x="86.4" y="151.6">VSS[071]</text>
<text x="86.4" y="153.2">VSS[072]</text>
<text x="86.4" y="154.9">VSS[073]</text>
<text x="95" y="154.9">VSS[154]</text>
<text x="95" y="153.2">VSS[153]</text>
<text x="95" y="151.6">VSS[152]</text>
<text x="86.4" y="156.6">VSS[074]</text>
<text x="86.4" y="158.3">VSS[075]</text>
<text x="86.4" y="159.9">VSS[076]</text>
<text x="86.4" y="161.6">VSS[077]</text>
<text x="95" y="161.6">VSS[158]</text>
<text x="95" y="159.9">VSS[157]</text>
<text x="95" y="158.3">VSS[156]</text>
<text x="95" y="156.6">VSS[155]</text>
<text x="86.4" y="163.3">VSS[078]</text>
<text x="86.4" y="165">VSS[079]</text>
<text x="86.4" y="166.6">VSS[080]</text>
<text x="95" y="166.6">VSS[161]</text>
<text x="95" y="165">VSS[160]</text>
<text x="95" y="163.3">VSS[159]</text>
<text x="86.4" y="168.3">VSS[081]</text>
<text x="95" y="168.3">VSS[162]</text>
<text x="95" y="170">VSS[163]</text>
</g>
<g font-size="1.5" fill="#f00">
<text x="233.4" y="84.3">-SHUTDOWN2</text>
<text x="245" y="84.3">64,80,81</text>
</g>
<g font-size="1.2">
<text x="11.2" y="1.3">A</text>
<text x="30.2" y="1.3">B</text>
<text x="49.2" y="1.3">C</text>
<text x="68.2" y="1.3">D</text>
<text x="87.2" y="1.3">E</text>
<text x="106.2" y="1.3">F</text>
<text x="125.2" y="1.3">G</text>
<text x="144.2" y="1.3">H</text>
<text x="163.2" y="1.3">I</text>
<text x="182.2" y="1.3">J</text>
<text x="201.2" y="1.3">K</text>
<text x="220.2" y="1.3">L</text>
<text x="239.2" y="1.3">M</text>
<text x="258.2" y="1.3">N</text>
<text x="277.2" y="1.3">O</text>
<text x=".5" y="13.9">9</text>
<text x="287.1" y="13.9">9</text>
<text x=".5" y="36.3">8</text>
<text x="287.1" y="36.3">8</text>
<text x=".5" y="58.6">7</text>
<text x="287.1" y="58.6">7</text>
<text x=".5" y="81">6</text>
<text x="287.1" y="81">6</text>
<text x=".5" y="103.3">5</text>
<text x="287.1" y="103.3">5</text>
<text x=".5" y="125.7">4</text>
<text x="287.1" y="125.7">4</text>
<text x=".5" y="148">3</text>
<text x="287.1" y="148">3</text>
<text x=".5" y="170.4">2</text>
<text x="287.1" y="170.4">2</text>
<text x="225.8" y="191.6">USE IS AUTHORIZED ONLY FOR RESPONDING TO A</text>
<text x="226.5" y="190.4">THIS DOCUMENT IS THE PROPERTY OF LENOVO. ITS</text>
<text x=".5" y="192.7">1</text>
<text x="225.8" y="192.9">REQUEST FOR QUOTATION OR FOR THE PERFORMANCE</text>
<text x="225.8" y="194.2">OF WORK FOR LENOVO. ALL QUESTIONS MUST BE</text>
<text x="225.8" y="195.5">REFERRED TO THE LENOVO PURCHASING DEPARTMENT.</text>
<text x="287.1" y="192.7">1</text>
<text x="11.2" y="204.1">A</text>
<text x="30.2" y="204.1">B</text>
<text x="49.2" y="204.1">C</text>
<text x="68.2" y="204.1">D</text>
<text x="87.2" y="204.1">E</text>
<text x="106.2" y="204.1">F</text>
<text x="125.2" y="204.1">G</text>
<text x="144.2" y="204.1">H</text>
<text x="163.2" y="204.1">I</text>
<text x="182.2" y="204.1">J</text>
<text x="201.2" y="204.1">K</text>
<text x="220.2" y="204.1">L</text>
<text x="239.2" y="204.1">M</text>
<text x="258.2" y="204.1">N</text>
<text x="277.2" y="204.1">O</text>
</g>
</svg>
